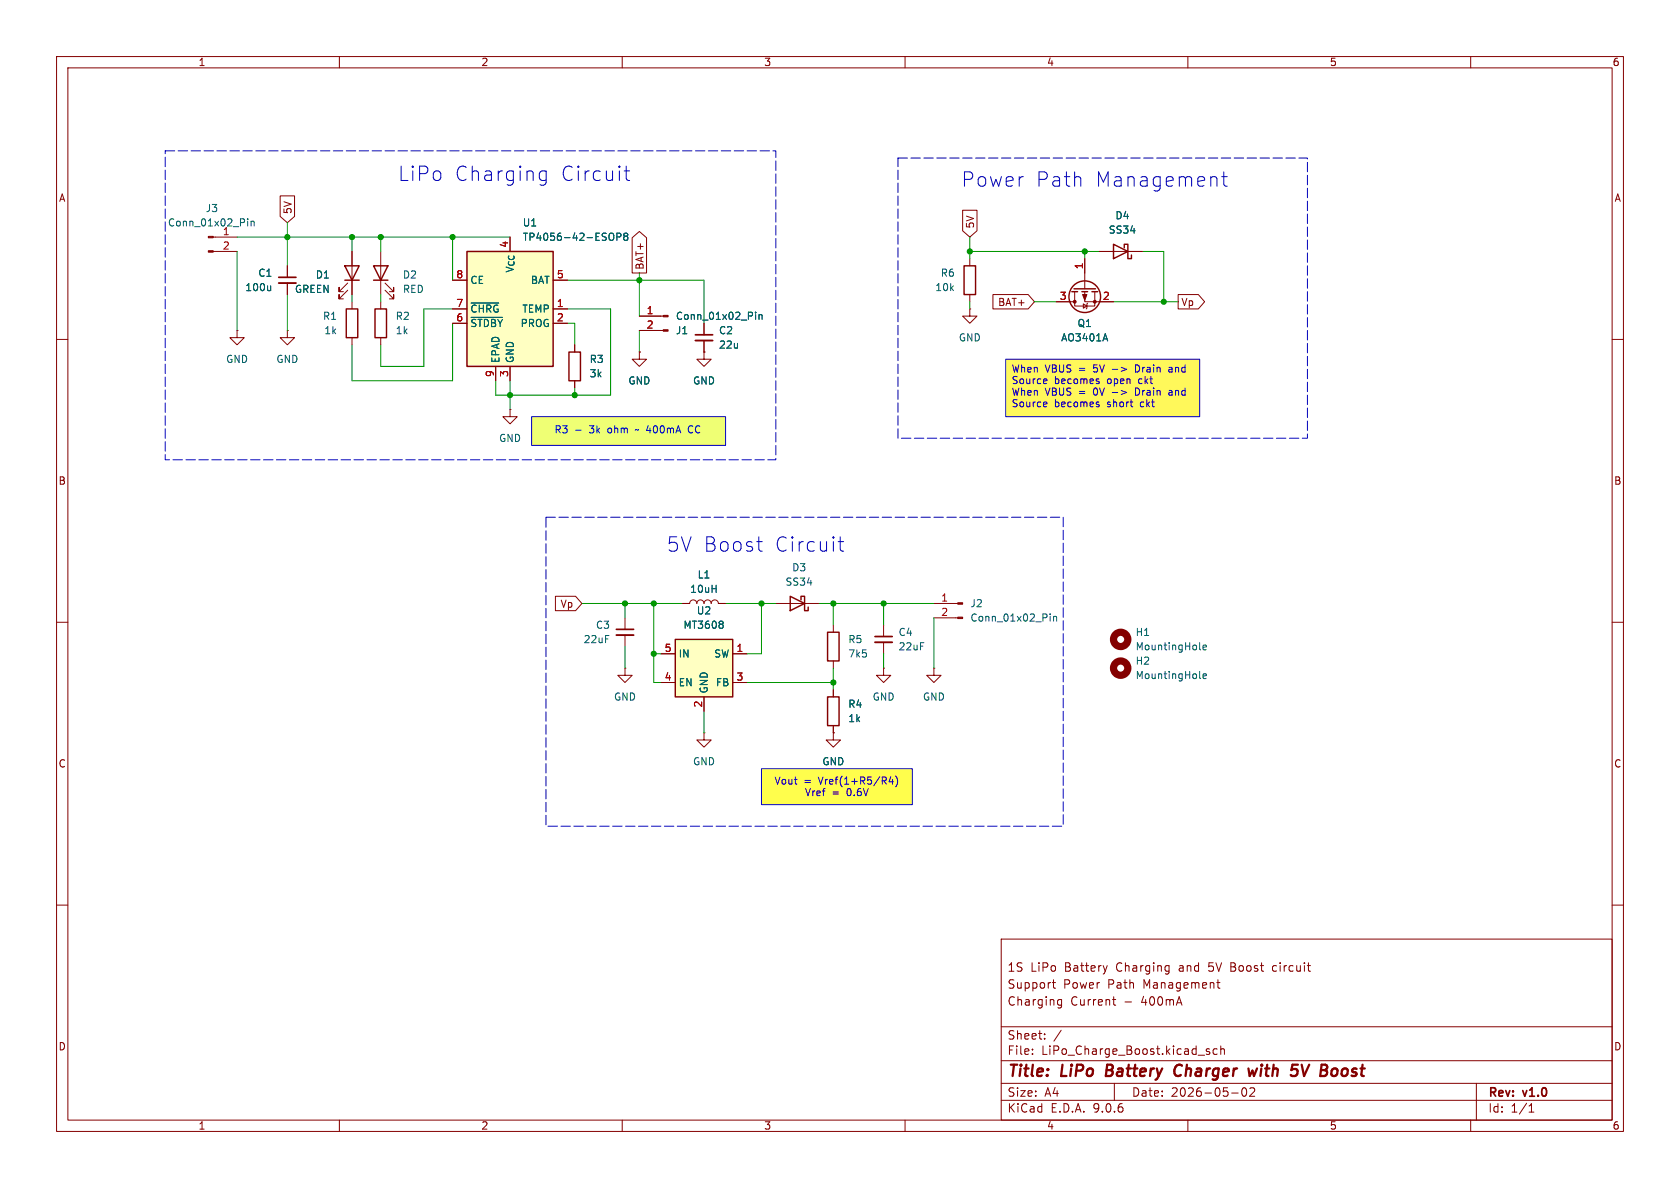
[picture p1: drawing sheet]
<svg xmlns="http://www.w3.org/2000/svg" width="297mm" height="210mm" viewBox="0 0 297 210" stroke-linecap="round" stroke-linejoin="round" font-family="sans-serif">
<g fill="none" stroke="#840000" stroke-width=".18">
<path d="M10 10h277v190h-277zM12 12h273v186h-273zM60 10v2M110 10v2M160 10v2M210 10v2M260 10v2M10 60h2M285 60h2M10 110h2M285 110h2M10 160h2"/>
<path d="M177 166h108v32h-108zM186 173.7h.6M186.2 173.2v1.3l.4 .2M187 177.6l.2 .1 .5-.1M187.7 176.7v1.2l-.3 .3-.4-.1M187.7 176.8l-.5-.1-.2 .1M195.7 170.7l-.3 1M196.7 176.7h.5M196.9 176.2v1.3l.3 .2M206.5 170.7l.2 .1M206.7 170.7v1.2l-.2 .2M206.7 171.6l-.2 .1"/>
<path d="M215.1 173.7h.6M215.3 173.2v1.3l.4 .2M225 170.8v.8M285 160h2M60 198v2M110 198v2M160 198v2M177 194.5h108M177 191.5h108M177 187.5h108M177 181.5h108M182.5 186.3v.1"/>
<path d="M182.5 185.5v.1M184.7 183.6v.1M184.7 182.8v.1M187.6 182.1l-1.3 2M197 191.5v3M210 198v2M213.2 185.7l.7 .4-.2 .3-.5-.1M213.8 185.5l-.3-.1-.3 .2M215.2 185.5l-.5-.1-.2 .3v.4l.1 .2h.6M215.8 185.5l.2-.1 .4 .1 .1 .9M215.8 184.9v1.5M217.7 193.2h1.2"/>
<path d="M219.7 192.4a.81 .81 0 0 0 .3 1.4l.2-.1 .2-.5-.2-.8M221.2 192.3l.5 .1 .1 .3-.9 1.1h.9M260 198v2M261 191.5v6.5M270.3 196.6h.9M270.3 195.5l.4-.4v1.5"/>
</g>
<path d="M195.7 188.2l-.2 2h.8M208.6 188.2a1.13 1.13 0 0 0-1 .7 1.13 1.13 0 0 0 .3 1.2l.3 .1 .4-.1M222.2 188.9l-.5 1.3-.3-.9-.5 .9M230.1 188.2l.4 2 1-2M236.1 188.9l.4 .4-.1 .5-.2 .3" fill="none" stroke="#840000" stroke-width=".4"/>
<path d="M177.8 63.5h34.3v10.2h-34.3z" fill="#fff85a"/>
<path d="M134.6 135.9h26.7v6.3h-26.7z" fill="#fffe4c"/>
<path d="M94 73.7h34.3v5h-34.3z" fill="#efff74"/>
<g fill="none" stroke="#840000" stroke-width=".18">
<path d="M37.7 44.5h4.2M37.7 41.9h4.2M41.9 58.4v1.3h1.3l-1.3 1.3-1.3-1.3h1.3M41.9 58.4h.1M67.3 44.5v7.6M68.1 51.3l1.5 1.5v-.7v.7h-.8M68.1 50l1.5 1.6v-.8v.8h-.8M113 55.9h4.2M113 58.4h4.2M124.5 57.2v2M171.4 54.6v1.3h1.3l-1.3 1.3-1.2-1.3h1.2M171.4 54.6h.1"/>
<path d="M171.4 45.7v1.3M171.4 52.1v1.2M186.7 53.3h3.3M190 51.6v2.5h3.5v-2.5M191.5 53.7l.7 .4-.7 .4zM191.8 51.6v1.7h5M191.8 45.7v5.4M192.3 53.6l-.1 .1v.8l-.2 .1M194.3 44.5h7.6M90.2 72.4v1.3h1.2l-1.2 1.2-1.3-1.2h1.3M90.2 72.4h.1M113 62.2v1.3h1.3l-1.3 1.3-1.2-1.3h1.2"/>
<path d="M113 62.2h.1M124.5 62.2v1.3h1.2l-1.2 1.3-1.3-1.3h1.3M124.5 62.2h.1M124.5 60.2v2M156.2 118.1v1.3h1.3l-1.3 1.3-1.3-1.3h1.3M156.2 118.1h.1M156.2 110.5v2M156.2 113.5v2.1M165.1 118.1v1.3h1.3l-1.3 1.3-1.3-1.3h1.3M165.1 118.1h.1M165.1 106.7h4.2M165.1 109.2h4.2"/>
</g>
<path d="M122.9 59.2h3.1M154.7 112.5h3" fill="none" stroke="#840000" stroke-width=".3"/>
<path d="M122.9 60.2h3.1M154.7 113.5h3" fill="none" stroke="#840000" stroke-width=".33"/>
<g fill="none" stroke="#840000" stroke-width=".25">
<path d="M66 47h2.6l-1.3 2.5zM66 49.5h2.6M170.4 47h2.1v5.1h-2.1zM189.5 51.6h1M189.9 51.1h3.8M191.3 51.6h1M193 51.6h1.1M196.8 43.2l2.6 1.3-2.6 1.2zM198.8 43.8v-.6h.6v2.5h.6v-.6"/>
<circle cx="191.8" cy="52.5" r="2.79"/>
</g>
<g fill="#840000" stroke="#840000" stroke-width=".18">
<path d="M191.4 52.1h.8l-.4 1z"/>
<path d="M169.3 106.6h.9v.2h-.9z"/>
<path d="M169.3 109.1h.9v.2h-.9z"/>
<path d="M117.2 55.8h.9v.2h-.9z"/>
<path d="M117.2 58.3h.9v.2h-.9z"/>
<path d="M36.8 41.8h.9v.2h-.9z"/>
<path d="M36.8 44.3h.9v.3h-.9z"/>
<circle cx="190" cy="53.3" r=".25"/>
<circle cx="193.5" cy="53.3" r=".25"/>
</g>
<g fill="none" stroke="#006464" stroke-width=".18">
<path d="M43.8 38.7v.1M43.8 39.1v.8M44.4 39.1v.8M44.4 39.2l.2-.1 .3 .1v.7M133.6 55.2v.1M133.6 55.6v.9M134.2 55.6v.9M134.2 55.7l.2-.1 .3 .1v.8M195.4 59l.4 1.3M185.7 108.5v.2M185.7 109v.8M186.3 109v.8"/>
<path d="M186.3 109.1l.1-.1h.3l.1 .8"/>
</g>
<path d="M82.5 44.5h15.3v20.3h-15.3z" fill="#ffffc2"/>
<path d="M61 47h2.5l-1.3 2.5zM61 49.5h2.5M61.2 54.6h2v5.1h-2zM66.3 54.6h2v5.1h-2zM82.5 44.5h15.3v20.3h-15.3zM100.6 62.2h2v5.1h-2z" fill="none" stroke="#840000" stroke-width=".25"/>
<g fill="none" stroke="#840000" stroke-width=".18">
<path d="M50.8 58.4v1.3h1.3l-1.3 1.3-1.3-1.3h1.3M50.8 58.4h.1M50.8 47v2M50.8 50v2.1M61.5 51.3l-1.6 1.5v-.7v.7h.8M61.5 50l-1.6 1.6v-.8v.8h.8M62.2 44.5v7.6M62.2 53.3v1.3M62.2 59.7v1.3M67.3 53.3v1.3M67.3 59.7v1.3M80 49.5h2.5"/>
<path d="M80 54.6h2.5M80 57.2h2.5M97.8 49.5h2.5M97.8 54.6h2.5M97.8 57.2h2.5M87.6 64.8v2.5M90.2 64.8v2.5M101.6 61v1.2M101.6 67.3v1.3M110.5 118.1v1.3h1.3l-1.3 1.3-1.3-1.3h1.3M110.5 118.1h.1M110.5 109.2v2.1"/>
<path d="M110.5 112.3v2M120.6 106.7h1.3a.64 .64 0 0 1 .7-.7 .64 .64 0 0 1 .6 .7 .64 .64 0 0 1 .6-.7 .64 .64 0 0 1 .7 .7 .64 .64 0 0 1 .6-.7 .64 .64 0 0 1 .6 .7 .64 .64 0 0 1 .7-.7 .64 .64 0 0 1 .6 .7h1.3M124.5 129.5v1.3h1.2l-1.2 1.3-1.3-1.3h1.3M124.5 129.5h.1M147.3 129.5v1.3h1.3l-1.3 1.3-1.3-1.3h1.3M147.3 129.5h.1"/>
</g>
<g fill="none" stroke="#006464" stroke-width=".18">
<path d="M47.8 50.5v.9M47.8 51.3l-.1 .1M83.3 53.6h4.9M83.3 56.1h5.5M108 41.2a.43 .43 0 0 1 .5 .4v.5a.43 .43 0 0 1-.5 .4M109.1 41.9l.6-.1 .1-.2-.1-.3-.6-.1v1.3M110.5 41.8l-.2-.3 .2-.3h.2l.3 .3-.3 .3M110.5 41.8l-.2 .2v.4l.2 .1 .4-.1 .1-.2v-.2l-.3-.2M110.5 41.8h.2M212.1 119.8l.2 .2M212.1 114.7l.2 .2M212.7 119.5l.6-.1-.1-.2-.3-.1-.2 .2v.6h.5"/>
<path d="M212.7 114.5l.6-.2-.1-.2-.3-.1-.2 .2v.6h.5"/>
</g>
<g fill="none" stroke="#840000" stroke-width="1.3">
<circle cx="198.1" cy="118.1" r="1.27"/>
<circle cx="198.1" cy="113" r="1.27"/>
</g>
<path d="M49.3 49h3M109 111.3h3" fill="none" stroke="#840000" stroke-width=".3"/>
<path d="M49.3 50h3M109 112.3h3" fill="none" stroke="#840000" stroke-width=".33"/>
<path d="M119.4 113h10.1v10.2h-10.1z" fill="#ffffc2"/>
<path d="M119.4 113h10.1v10.2h-10.1zM139.7 105.4l2.5 1.3-2.5 1.3zM141.6 106v-.6h.6v2.6h.7v-.7M146.3 111.8h2v5h-2zM146.3 123.2h2v5.1h-2z" fill="none" stroke="#840000" stroke-width=".25"/>
<g fill="none" stroke="#840000" stroke-width=".18">
<path d="M49.5 34.6h2.6v3.7l-1.3 1.1-1.3-1.1zM170.2 37.2h2.5v3.6l-1.3 1.1-1.2-1.1zM50.8 47v2M50.8 50v2.1M62.2 44.5v2.5M62.2 49.5v2.6M80 49.5h2.5M80 54.6h2.5M80 57.2h2.5M97.8 49.5h2.5M97.8 54.6h2.5M97.8 57.2h2.5"/>
<path d="M111.8 42l1.2-1.1 1.3 1.1v6.3h-2.5zM113 55.9h3.8M113 58.4h3.8M124.5 57.2v2M175.5 52.1h6.3l1.1 1.2-1.1 1.3h-6.3zM186.7 53.3h2.5M191.8 45.7v2.6M194.3 44.5h2.5M194.3 53.3h2.5M199.4 44.5h2.5M208.3 52.1h3.6l1.1 1.2-1.1 1.3h-3.6zM87.6 64.8v2.5"/>
<path d="M90.2 64.8v2.5M101.6 61v1.2M101.6 67.3v1.3M113 62.2h.1M124.5 62.2h.1M124.5 60.2v2M98.2 105.4h3.6l1.1 1.3-1.1 1.3h-3.6zM116.8 115.6h2.6M120.6 106.7h1.3M127 106.7h1.3M129.5 115.6h2.6M137.2 106.7h7.6"/>
<path d="M147.3 110.5v1.3M147.3 116.8v1.3M116.8 120.7h2.6M124.5 123.2v2.5M129.5 120.7h2.6M147.3 129.5h.1M147.3 121.9v1.3M147.3 128.3v1.2"/>
</g>
<g fill="none" stroke="#006464" stroke-width=".18">
<path d="M47.8 50.5v.9M47.8 51.3l-.1 .1M83.3 53.6h4.9M83.3 56.1h5.5M108 41.2a.43 .43 0 0 1 .5 .4v.5a.43 .43 0 0 1-.5 .4M109.1 41.9l.6-.1 .1-.2-.1-.3-.6-.1v1.3M110.5 41.8l-.2-.3 .2-.3h.2l.3 .3-.3 .3M110.5 41.8l-.2 .2v.4l.2 .1 .4-.1 .1-.2v-.2l-.3-.2M110.5 41.8h.2M133.6 55.2v.1M133.6 55.6v.9M134.2 55.6v.9"/>
<path d="M134.2 55.7l.2-.1 .3 .1v.8M195.4 59l.4 1.3M127.7 109.9l.1 .1-.1 .3M127.7 110.4l.1 .2-.1 .4"/>
</g>
<g fill="none" stroke="#009600" stroke-width=".18">
<path d="M50.8 39.4v7.6M41.9 41.9h48.3M41.9 44.5v13.9M50.8 52.1v6.3M62.2 41.9v2.6M62.2 52.1v1.2M67.3 41.9v2.6M67.3 52.1v1.2M80 54.6h-5.1v10.2h-7.6v-3.8M80 57.2v10.1h-17.8v-6.3M80 41.9v7.6M100.3 54.6h7.6v15.3h-20.3v-2.6"/>
<path d="M100.3 57.2h1.3v3.8M100.3 49.5h24.2v7.7M113 48.3v7.6M113 58.4v3.8M171.4 44.5h22.9M171.4 41.9v3.8M171.4 53.3v1.3M182.9 53.3h3.8M191.8 44.5v1.2M196.8 53.3h11.5M201.9 44.5h3.8v8.8M90.2 67.3v5.1"/>
<path d="M101.6 68.6v1.3M102.9 106.7h17.7M110.5 106.7v2.5M110.5 114.3v3.8M115.6 115.6h1.2M115.6 106.7v14h1.2M128.3 106.7h8.9M134.6 106.7v8.9h-2.5M144.8 106.7h20.3M147.3 106.7v3.8M147.3 118.1v3.8M156.2 106.7v3.8"/>
<path d="M156.2 115.6v2.5M165.1 109.2v8.9M124.5 125.7v3.8M132.1 120.7h15.2"/>
</g>
<g fill="none" stroke="#0000c2" stroke-width=".18">
<path d="M95.6 31.8l.2 .1 .8-.1M95.6 30.3l.2-.1 .8 .1M96.6 30.2v2.1a.69 .69 0 0 1-.9 .5M110.3 30.2h1M110.7 29.4v2.1l.1 .3 .5 .1M216 31.2h1M216.3 30.4v2.2l.2 .2 .5 .1M94 73.7h34.3v5h-34.3zM101.8 76h.9M112.5 75.9l-.2 .1M122.1 75.3a.68 .68 0 0 0-.4 .6 .68 .68 0 0 0 .4 .6M177.8 63.5h34.3v10.2h-34.3z"/>
<path d="M184.9 67l.2 .3-.6 .1M184.9 71.1l.2 .3-.6 .1M185 67.8h-.1M185 71.8l-.1 .1M194 67.4l.3 .1v.1l-.1 .2h-.3M194 71.5h.3v.2l-.1 .2h-.3M194 67h.3M194 71.1h.3M201 64.5h-.3v1.3h.3M201 68.6h-.3v1.3h.3M207 64.9l-.3 .1M207 69l-.3 .1"/>
<path d="M207.1 65.3h-.3l-.2 .2 .1 .2 .4 .1M207.1 69.4h-.3l-.2 .2 .1 .2 .4 .1M133.8 95.7h1M134.5 97.4h.3M148.2 95.7h.9M148.5 94.9v2.2l.2 .2 .4 .1M134.6 135.9h26.7v6.3h-26.7zM157.5 137.3l-.3 .9h.8M157.8 137.8v.8M158.3 137.2a1.46 1.46 0 0 1 0 1.9"/>
</g>
<path d="M29.2 26.7h108v54.6h-108zM158.7 27.9h72.4v49.6h-72.4zM96.5 91.4h91.5v54.7h-91.5z" fill="none" stroke="#0000c2" stroke-width=".18" stroke-dasharray="1.7 .6"/>
<g fill="#009600" stroke="#009600" stroke-width=".18">
<circle cx="205.7" cy="53.3" r=".46"/>
<circle cx="191.8" cy="44.5" r=".46"/>
<circle cx="156.2" cy="106.7" r=".46"/>
<circle cx="171.4" cy="44.5" r=".46"/>
<circle cx="134.6" cy="106.7" r=".46"/>
<circle cx="147.3" cy="106.7" r=".46"/>
<circle cx="113" cy="49.5" r=".46"/>
<circle cx="101.6" cy="69.9" r=".46"/>
<circle cx="90.2" cy="69.9" r=".46"/>
<circle cx="147.3" cy="120.7" r=".46"/>
<circle cx="115.6" cy="106.7" r=".46"/>
<circle cx="110.5" cy="106.7" r=".46"/>
<circle cx="115.6" cy="115.6" r=".46"/>
<circle cx="67.3" cy="41.9" r=".46"/>
<circle cx="62.2" cy="41.9" r=".46"/>
<circle cx="50.8" cy="41.9" r=".46"/>
<circle cx="80" cy="41.9" r=".46"/>
</g>
<g font-size="3.5" fill="#0000c2">
<text x="70.3" y="32.2">LiPo</text>
<text x="80.3" y="32.2">Charging</text>
<text x="99" y="32.2">Circuit</text>
<text x="169.9" y="33.3">Power</text>
<text x="183.1" y="33.3">Path</text>
<text x="193.5" y="33.3">Management</text>
<text x="117.8" y="97.8">5V Boost</text>
<text x="136.9" y="97.8">Circuit</text>
</g>
<g font-size="2.8" fill="#840000">
<text x="178" y="190.9">Title:</text>
<text x="187.7" y="190.9">LiPo</text>
<text x="196.4" y="190.9">Battery</text>
<text x="209.3" y="190.9">Charger</text>
<text x="223.2" y="190.9">with</text>
<text x="231.5" y="190.9">5V</text>
<text x="237.5" y="190.9">Boost</text>
</g>
<g font-size="2.1" fill="#840000">
<text x="178" y="172">1S</text>
<text x="182.2" y="172">LiPo</text>
<text x="188.2" y="172">Battery</text>
<text x="197.5" y="172">Charging</text>
<text x="208.7" y="172">and</text>
<text x="214.1" y="172">5V Boost</text>
<text x="225.7" y="172">circuit</text>
<text x="178" y="178">Charging</text>
<text x="178" y="175">Support</text>
<text x="187.9" y="175">Power</text>
<text x="189.2" y="178">Current</text>
<text x="195.9" y="175">Path</text>
<text x="198.7" y="178">-</text>
<text x="201.9" y="178">400mA</text>
<text x="202.3" y="175">Management</text>
<text x="178" y="184">Sheet:</text>
<text x="178" y="186.7">File:</text>
<text x="184.1" y="186.7">LiPo_Charge_Boost.kicad_sch</text>
<text x="178" y="196.9">KiCad</text>
<text x="178" y="194.1">Size:</text>
<text x="184.7" y="194.1">A4</text>
<text x="185.7" y="196.9">E.D.A.</text>
<text x="193.3" y="196.9">9.0.6</text>
<text x="200" y="194.1">Date:</text>
<text x="207" y="194.1">2026-05-02</text>
<text x="263" y="194.3">Rev:</text>
<text x="263" y="196.9">Id:</text>
<text x="267.1" y="196.9">1/1</text>
<text x="269.4" y="194.3">v1.0</text>
</g>
<g font-size="1.8" fill="#840000">
<text x="35" y="11.9">1</text>
<text x="85" y="11.9">2</text>
<text x="135" y="11.9">3</text>
<text x="185" y="11.9">4</text>
<text x="235" y="11.9">5</text>
<text x="285" y="11.9">6</text>
<text x="10.3" y="35.9">A</text>
<text x="285.3" y="35.9">A</text>
<text x="51.8" y="37.9" transform="rotate(-90 51.8 37.9)">5V</text>
<text x="172.4" y="40.5" transform="rotate(-90 172.4 40.5)">5V</text>
<text x="114" y="47.8" transform="rotate(-90 114 47.8)">BAT+</text>
<text x="176.3" y="54.3">BAT+</text>
<text x="208.8" y="54.3">Vp</text>
<text x="10.3" y="85.9">B</text>
<text x="285.3" y="85.9">B</text>
<text x="99" y="107.6">Vp</text>
<text x="10.3" y="135.9">C</text>
<text x="285.3" y="135.9">C</text>
<text x="10.3" y="185.9">D</text>
<text x="285.3" y="185.9">D</text>
<text x="35" y="199.9">1</text>
<text x="85" y="199.9">2</text>
<text x="135" y="199.9">3</text>
<text x="185" y="199.9">4</text>
<text x="235" y="199.9">5</text>
<text x="285" y="199.9">6</text>
</g>
<g font-size="1.8" fill="#006464">
<text x="29.6" y="40.2">Conn_01x02_Pin</text>
<text x="36.3" y="37.7">J3</text>
<text x="39.3" y="41.7">1</text>
<text x="92.3" y="40.2">U1</text>
<text x="195.9" y="41.5">SS34</text>
<text x="197.1" y="39">D4</text>
<text x="92.3" y="42.8">TP4056-42-ESOP8</text>
<text x="43.3" y="51.7">100u</text>
<text x="45.6" y="49.1">C1</text>
<text x="52" y="52">GREEN</text>
<text x="55.7" y="49.4">D1</text>
<text x="71.1" y="49.4">D2</text>
<text x="71.1" y="52">RED</text>
<text x="83.1" y="50.4">CE</text>
<text x="91" y="48.3" transform="rotate(-90 91 48.3)">V_{CC}</text>
<text x="93.8" y="50.4">BAT</text>
<text x="165.2" y="51.7">10k</text>
<text x="166.2" y="49.1">R6</text>
<text x="57" y="56.7">R1</text>
<text x="57.2" y="59.3">1k</text>
<text x="69.9" y="56.7">R2</text>
<text x="69.9" y="59.3">1k</text>
<text x="83.1" y="55.5">~{CHRG}</text>
<text x="83.1" y="58">~{STDBY} PROG</text>
<text x="92.2" y="55.5">TEMP</text>
<text x="119.4" y="59.3">J1</text>
<text x="119.4" y="56.7">Conn_01x02_Pin</text>
<text x="127" y="59.3">C2</text>
<text x="190.4" y="58">Q1</text>
<text x="39.9" y="64.4">GND</text>
<text x="48.8" y="64.4">GND</text>
<text x="88.5" y="64.3" transform="rotate(-90 88.5 64.3)">EPAD</text>
<text x="91" y="64.3" transform="rotate(-90 91 64.3)">GND</text>
<text x="104.1" y="64.4">R3</text>
<text x="127" y="61.8">22u</text>
<text x="169.4" y="60.6">GND</text>
<text x="187.5" y="60.6">AO3401A</text>
<text x="104.1" y="66.9">3k</text>
<text x="111" y="68.2">GND</text>
<text x="122.4" y="68.2">GND</text>
<text x="88.1" y="78.3">GND</text>
<text x="139.9" y="101.2">D3</text>
<text x="121.9" y="105">10uH</text>
<text x="123.2" y="102.5">L1</text>
<text x="138.8" y="103.7">SS34</text>
<text x="171.5" y="107.5">J2</text>
<text x="103.1" y="113.9">22uF</text>
<text x="105.3" y="111.4">C3</text>
<text x="120.7" y="111.4">MT3608</text>
<text x="123.1" y="108.8">U2</text>
<text x="149.9" y="113.9">R5</text>
<text x="158.8" y="112.6">C4</text>
<text x="171.5" y="110.1">Conn_01x02_Pin</text>
<text x="200.7" y="112.6">H1</text>
<text x="119.9" y="116.4">IN</text>
<text x="126.2" y="116.4">SW</text>
<text x="149.9" y="116.4">7k5</text>
<text x="158.8" y="115.2">22uF</text>
<text x="200.7" y="117.7">H2</text>
<text x="200.7" y="115.2">MountingHole</text>
<text x="108.5" y="124.1">GND</text>
<text x="119.9" y="121.5">EN</text>
<text x="125.3" y="122.7" transform="rotate(-90 125.3 122.7)">GND</text>
<text x="126.5" y="121.5">FB</text>
<text x="149.9" y="125.3">R4</text>
<text x="154.2" y="124.1">GND</text>
<text x="163.1" y="124.1">GND</text>
<text x="200.7" y="120.2">MountingHole</text>
<text x="149.9" y="127.9">1k</text>
<text x="122.4" y="135.5">GND</text>
<text x="145.3" y="135.5">GND</text>
</g>
<g font-size="1.8" fill="#a90000">
<text x="39.3" y="44.2">2</text>
<text x="89.9" y="43.9" transform="rotate(-90 89.9 43.9)">4</text>
<text x="191.5" y="47.7" transform="rotate(-90 191.5 47.7)">1</text>
<text x="80.6" y="49.3">8</text>
<text x="98.4" y="49.3">5</text>
<text x="187.3" y="53.1">3</text>
<text x="194.9" y="53.1">2</text>
<text x="80.6" y="54.4">7</text>
<text x="80.6" y="56.9">6</text>
<text x="98.4" y="54.4">1</text>
<text x="98.4" y="56.9">2</text>
<text x="114.2" y="55.6">1</text>
<text x="114.2" y="58.2">2</text>
<text x="87.4" y="66.7" transform="rotate(-90 87.4 66.7)">9</text>
<text x="89.9" y="66.7" transform="rotate(-90 89.9 66.7)">3</text>
<text x="166.3" y="106.4">1</text>
<text x="166.3" y="109">2</text>
<text x="117.4" y="115.3">5</text>
<text x="130.1" y="115.3">1</text>
<text x="117.4" y="120.4">4</text>
<text x="124.2" y="125.2" transform="rotate(-90 124.2 125.2)">2</text>
<text x="130.1" y="120.4">3</text>
</g>
<g font-size="1.8" fill="#0000c2">
<text x="178.8" y="66.2">When</text>
<text x="178.8" y="68.2">Source</text>
<text x="178.8" y="70.3">When</text>
<text x="184.8" y="66.2">VBUS</text>
<text x="184.8" y="70.3">VBUS</text>
<text x="186.4" y="68.2">becomes</text>
<text x="190.8" y="66.2">=</text>
<text x="190.8" y="70.3">=</text>
<text x="193.6" y="66.2">5V</text>
<text x="193.6" y="70.3">0V</text>
<text x="195.9" y="68.2">open</text>
<text x="197" y="66.2">-&gt;</text>
<text x="197" y="70.3">-&gt;</text>
<text x="201.4" y="66.2">Drain</text>
<text x="201.4" y="70.3">Drain</text>
<text x="201.6" y="68.2">ckt</text>
<text x="207.5" y="66.2">and</text>
<text x="207.5" y="70.3">and</text>
<text x="97.9" y="76.8">R3</text>
<text x="104.3" y="76.8">3k</text>
<text x="107.7" y="76.8">ohm</text>
<text x="112.9" y="76.8">~ 400mA</text>
<text x="122.5" y="76.8">CC</text>
<text x="178.8" y="72.3">Source</text>
<text x="186.4" y="72.3">becomes</text>
<text x="195.9" y="72.3">short</text>
<text x="201.9" y="72.3">ckt</text>
<text x="136.8" y="138.9">Vout</text>
<text x="142.1" y="138.9">=</text>
<text x="142.2" y="141">Vref</text>
<text x="144.8" y="138.9">Vref(1+R5/R4)</text>
<text x="147.1" y="141">=</text>
<text x="149.8" y="141">0.6V</text>
</g>
</svg>
